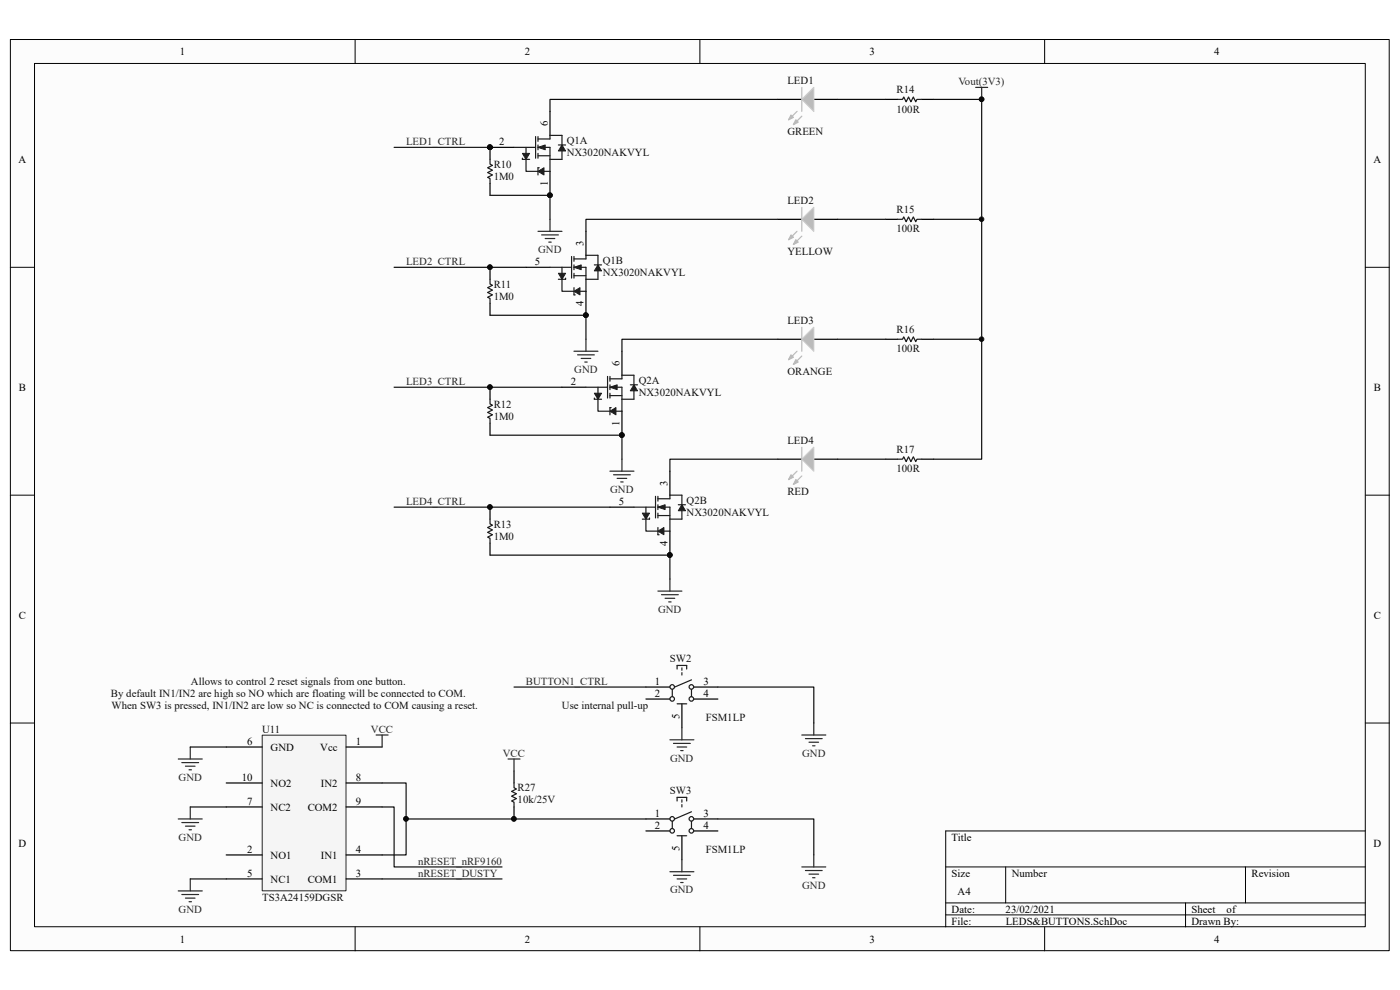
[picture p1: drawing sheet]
<svg xmlns="http://www.w3.org/2000/svg" width="297mm" height="210mm" viewBox="0 0 297 210" stroke-linecap="round" stroke-linejoin="round" font-family="sans-serif">
<path d="M2.2 8.4h292.5v193.3h-292.5z" fill="#fcfcfc"/>
<path d="M2.2 8.4h292.5v193.3h-292.5z" fill="none" stroke="#000" stroke-width=".21"/>
<path d="M7.4 13.5h282.2v183.1h-282.2z" fill="#fcfcfc"/>
<g fill="none" stroke="#000" stroke-width=".21">
<path d="M7.3 13.5h282.3v183.1h-282.3zM75.3 8.4v5.1M148.5 8.4v5.1M221.6 8.4v5.1M2.2 56.7h5.1M289.7 56.7h5.1M2.2 105h5.1M289.7 105h5.1M2.2 153.4h5.1M289.7 153.4h5.1M289.7 176.3h-89.1v20.3M75.3 196.6v5.1"/>
<path d="M148.5 196.6v5.1M200.6 183.9h89.1M200.6 191.5h89.1M200.6 194.1h89.1M213.4 183.9v7.6M221.6 196.6v5.1M251.5 191.5v5.1M264.2 183.9v7.6"/>
</g>
<path d="M165 21.1h5.1M172.6 21.1h5.1" fill="none" stroke="#000" stroke-width=".25"/>
<path d="M170.1 21.1l2.5-2.6v5.1z" fill="#bbb" stroke="#cacaca" stroke-width=".25"/>
<path d="M170.1 18.5v5.1M169.1 23.6l-1.8 1.8M170.1 24.6l-1.8 1.8" fill="none" stroke="#bbb" stroke-width=".25"/>
<g fill="#bbb" stroke="#bbb" stroke-width=".25">
<path d="M167.8 24.4l.5 .5-1 .5z"/>
<path d="M168.8 25.4l.5 .5-1 .5z"/>
</g>
<g fill="none" stroke="#262626" stroke-width=".25">
<path d="M207 18.5h2.5M208.3 18.5v2.6M114.1 49.1h5.1M114.9 49.8h3.6M115.7 50.6h2M116.4 51.4h.5M116.7 46.5v2.6M142.1 156.9h5.1M142.9 157.7h3.5M143.6 158.5h2.1M144.4 159.2h.5M144.7 154.4v2.5"/>
<path d="M170.1 155.9h5.1M170.9 156.7h3.5M171.6 157.5h2.1M172.4 158.2h.5M172.6 153.4v2.5"/>
</g>
<path d="M187.9 21.1h2.6M195.5 21.1h2.6M165 46.5h5.1M172.6 46.5h5.1M137 145.7h5.1M137 148.3h5.1M144.7 149.3v5.1M147.2 145.7h5.1M147.2 148.3h5.1" fill="none" stroke="#000" stroke-width=".25"/>
<g fill="none" stroke="#1c1c1c" stroke-width=".25">
<path d="M190.5 21.1h1l.2-.5 .5 1 .5-1 .6 1 .5-1 .5 1 .2-.5h1M142.6 146.3v1.5M143.6 149.3h2.1M143.6 141.9v-.7h2.1v.7M146.7 144.2l-3.6 1.5M146.7 146.3v1.5"/>
<circle cx="142.6" cy="145.7" r=".48"/>
<circle cx="142.6" cy="148.3" r=".48"/>
<circle cx="146.7" cy="148.3" r=".48"/>
<circle cx="146.7" cy="145.7" r=".48"/>
</g>
<path d="M83.6 31.3h20.4M177.7 21.1h10.2" fill="none" stroke="#0e0e0e" stroke-width=".25"/>
<g fill="#0e0e0e" stroke="#0e0e0e" stroke-width=".21">
<circle cx="208.2" cy="21.1" r=".48"/>
<circle cx="103.9" cy="31.2" r=".48"/>
</g>
<path d="M144.7 143.2v-2" fill="none" stroke="#1c1c1c" stroke-width=".25" stroke-dasharray=".5 .5"/>
<path d="M170.1 46.5l2.5-2.5v5.1z" fill="#bbb" stroke="#cacaca" stroke-width=".25"/>
<path d="M169.1 49.1l-1.8 1.8M170.1 50.1l-1.8 1.8M170.1 44v5.1" fill="none" stroke="#bbb" stroke-width=".25"/>
<g fill="#bbb" stroke="#bbb" stroke-width=".25">
<path d="M167.8 49.8l.5 .5-1 .6z"/>
<path d="M168.8 50.9l.5 .5-1 .5z"/>
</g>
<path d="M121.8 74.5h5.1M122.5 75.3h3.6M123.3 76h2M124.1 76.8h.5M124.3 72v2.5" fill="none" stroke="#262626" stroke-width=".25"/>
<path d="M187.9 46.5h2.6M195.5 46.5h2.6M165 72h5.1M172.6 72h5.1" fill="none" stroke="#000" stroke-width=".25"/>
<path d="M190.5 46.5h1l.2-.5 .5 1 .5-1 .6 1 .5-1 .5 1 .2-.5h1" fill="none" stroke="#1c1c1c" stroke-width=".25"/>
<path d="M83.6 56.7h28M177.7 46.5h10.2M198.1 46.5h10.2" fill="none" stroke="#0e0e0e" stroke-width=".25"/>
<circle cx="208.2" cy="46.5" r=".48" fill="#0e0e0e" stroke="#0e0e0e" stroke-width=".21"/>
<path d="M170.1 72l2.5-2.6v5.1z" fill="#bbb" stroke="#cacaca" stroke-width=".25"/>
<path d="M169.1 74.5l-1.8 1.8M170.1 75.5l-1.8 1.8M170.1 69.4v5.1" fill="none" stroke="#bbb" stroke-width=".25"/>
<g fill="#bbb" stroke="#bbb" stroke-width=".25">
<path d="M167.8 75.3l.5 .5-1 .5z"/>
<path d="M168.8 76.3l.5 .5-1 .5z"/>
</g>
<path d="M129.4 100h5.1M131.9 97.4v2.6M130.2 100.7h3.5M130.9 101.5h2.1M131.7 102.2h.5" fill="none" stroke="#262626" stroke-width=".25"/>
<path d="M187.9 72h2.6M195.5 72h2.6M165 97.4h5.1M172.6 97.4h5.1" fill="none" stroke="#000" stroke-width=".25"/>
<path d="M190.5 72h1l.2-.5 .5 1 .5-1 .6 1 .5-1 .5 1 .2-.5h1" fill="none" stroke="#1c1c1c" stroke-width=".25"/>
<path d="M177.7 72h10.2M198.1 72h10.2M83.6 82.1h35.6" fill="none" stroke="#0e0e0e" stroke-width=".25"/>
<circle cx="208.2" cy="71.9" r=".48" fill="#0e0e0e" stroke="#0e0e0e" stroke-width=".21"/>
<path d="M170.1 97.4l2.5-2.5v5.1z" fill="#bbb" stroke="#cacaca" stroke-width=".25"/>
<path d="M169.1 100l-1.8 1.7M170.1 94.9v5.1M170.1 101l-1.8 1.8" fill="none" stroke="#bbb" stroke-width=".25"/>
<g fill="#bbb" stroke="#bbb" stroke-width=".25">
<path d="M167.8 100.7l.5 .5-1 .5z"/>
<path d="M168.8 101.7l.5 .5-1 .6z"/>
</g>
<g fill="none" stroke="#262626" stroke-width=".25">
<path d="M139.6 125.4h5.1M140.3 126.2h3.6M141.1 126.9h2M141.9 127.7h.5M142.1 122.9v2.5M142.1 184.9h5.1M142.9 185.7h3.5M143.6 186.5h2.1M144.4 187.2h.5M144.7 182.4v2.5M170.1 183.9h5.1M170.9 184.7h3.5"/>
<path d="M171.6 185.4h2.1M172.4 186.2h.5M172.6 181.4v2.5"/>
</g>
<g fill="none" stroke="#000" stroke-width=".25">
<path d="M104 38.9v2.5M109 31.3h-5v2.5M116.7 23.6v5.1M116.7 36.4v5M104 56.7v2.5M111.6 56.7h5.1M124.3 49.1v5.1M104 64.3v2.6M124.3 61.8v5.1M131.9 74.5v5.1M104 82.1v2.6M104 89.8v2.5"/>
<path d="M119.2 82.1h5.1M131.9 87.2v5.1M142.1 100v5M187.9 97.4h2.6M195.5 97.4h2.6M104 107.6v2.5M104 115.2v2.6M129.4 107.6h5.1M142.1 112.7v5.1M137 173.7h5.1M137 176.3h5.1M144.7 177.3v5.1"/>
<path d="M147.2 173.7h5.1M147.2 176.3h5.1"/>
</g>
<g fill="none" stroke="#1c1c1c" stroke-width=".25">
<path d="M104 33.8v1l.5 .3-1 .5 1 .5-1 .5 1 .5-1 .5 .5 .3v1M109 31.3h4.6M110.8 33.6v.2h1.6M111.6 33.8v2.6h2.5M111.6 31.3v1.2M113.6 29v4.6M114.1 29v1M114.1 30.8v1M114.1 32.5v1.1M114.1 31.3h2.6v5.1h-1.3M114.1 29.5h2.6v-.8h2.5v2.1M114.1 33h2.6"/>
<path d="M114.4 35.6h-.3v1.5M118.5 30.8h1.5M119.2 32v1.8h-2.5M104 59.2v1.1l.5 .2-1 .5 1 .5-1 .5 1 .6-1 .5 .5 .2v1M116.7 56.7h4.6M119.2 59.2v2.6h2.6M119.2 56.7v1.3M120 59v.2h-1.5M121.3 54.4v4.6M121.8 54.4v1M121.8 56.2v1M121.8 58v1"/>
<path d="M121.8 56.7h2.5v5.1h-1.3M121.8 54.9h2.5v-.7h2.6v2M121.8 58.5h2.5M126.1 56.2h1.5M126.9 57.5v1.7h-2.6M121.8 61v1.6h.2M128.9 79.9v4.5M129.4 79.9v1M104 84.7v1l.5 .3-1 .5 1 .5-1 .5 1 .5-1 .5 .5 .3v1M124.3 82.1h4.6M126.1 84.4v.3h1.5M126.9 84.7v2.5h2.5"/>
<path d="M126.9 82.1v1.3M129.4 81.6v1.1M129.4 83.4v1M129.4 82.1h2.5v5.1h-1.2M129.4 80.4h2.5v-.8h2.6v2M129.4 83.9h2.5M129.7 86.5h-.3v1.5M133.7 81.6h1.6M134.5 82.9v1.8h-2.6M190.5 97.4h1l.2-.5 .5 1 .5-1 .6 1 .5-1 .5 1 .2-.5h1M104 110.1v1l.5 .3-1 .5 1 .5-1 .5 1 .5-1 .5 .5 .3v1M134.5 107.6h4.6"/>
<path d="M137 110.1v2.6h2.6M137 107.6v1.3M137.8 109.9v.2h-1.5M139.1 105.3v4.6M139.6 105.3v1M139.6 107.1v1M139.6 108.9v1M139.6 111.9v1.5h.2M139.6 107.6h2.5v5.1h-1.3M139.6 105.8h2.5v-.8h2.6v2.1M139.6 109.4h2.5M143.9 107.1h1.5"/>
<path d="M144.7 108.3v1.8h-2.6M142.6 174.2v1.6M143.6 177.3h2.1M143.6 169.9v-.7h2.1v.7M146.7 172.2l-3.6 1.5M146.7 174.2v1.6"/>
<circle cx="142.6" cy="176.3" r=".48"/>
<circle cx="142.6" cy="173.7" r=".48"/>
<circle cx="146.7" cy="176.3" r=".48"/>
<circle cx="146.7" cy="173.7" r=".48"/>
</g>
<g fill="none" stroke="#0e0e0e" stroke-width=".25">
<path d="M165 21.1h-48.3v2.5M198.1 21.1h10.2v76.3h-10.2M104 41.4h12.7v5.1M165 46.5h-40.7v2.6M104 66.9h20.3v5.1M165 72h-33.1v2.5M104 92.3h27.9v5.1M165 97.4h-22.9v2.6M177.7 97.4h10.2M83.6 107.6h45.8M104 117.8h38.1v5.1M109 145.7h28"/>
<path d="M152.3 145.7h20.3v7.7M152.3 173.7h20.3v7.7"/>
</g>
<g fill="#0e0e0e" stroke="#0e0e0e" stroke-width=".21">
<circle cx="208.2" cy="21.1" r=".48"/>
<circle cx="103.9" cy="31.2" r=".48"/>
<circle cx="103.9" cy="56.7" r=".48"/>
<circle cx="103.9" cy="82.1" r=".48"/>
<circle cx="103.9" cy="107.6" r=".48"/>
<circle cx="142.1" cy="117.7" r=".48"/>
<circle cx="116.7" cy="41.4" r=".48"/>
<circle cx="124.3" cy="66.9" r=".48"/>
<circle cx="131.9" cy="92.3" r=".48"/>
</g>
<path d="M144.7 171.2v-2" fill="none" stroke="#1c1c1c" stroke-width=".25" stroke-dasharray=".5 .5"/>
<g fill="#1c1c1c" stroke="#1c1c1c" stroke-width=".21">
<path d="M110.8 32.5h1.6l-.8 1.3z"/>
<path d="M114.1 36.4l1.3-.8v1.5z"/>
<path d="M119.2 30.8l.8 1.2h-1.5z"/>
<path d="M114.1 31.3l1.6-.5v1z"/>
<path d="M118.5 58h1.5l-.8 1.2z"/>
<path d="M121.8 61.8l1.2-.8v1.6z"/>
<path d="M126.9 56.2l.7 1.3h-1.5z"/>
<path d="M121.8 56.7l1.5-.5v1z"/>
<path d="M126.1 83.4h1.5l-.7 1.3z"/>
<path d="M129.4 87.2l1.3-.7v1.5z"/>
<path d="M134.5 81.6l.8 1.3h-1.6z"/>
<path d="M129.4 82.1l1.5-.5v1.1z"/>
<path d="M136.3 108.9h1.5l-.8 1.2z"/>
<path d="M139.6 112.7l1.2-.8v1.5z"/>
<path d="M144.7 107.1l.7 1.2h-1.5z"/>
<path d="M139.6 107.6l1.5-.5v1z"/>
</g>
<path d="M55.7 156h17.7v33h-17.7z" fill="#f5f5f5"/>
<path d="M55.6 156h17.8v33h-17.8z" fill="none" stroke="#262626" stroke-width=".21"/>
<path d="M48 158.5h7.6M73.4 158.5h7.7M48 171.2h7.6M48 166.1h7.6M73.4 171.2h7.7M73.4 166.1h7.7M109 163.6v2.5M109 171.2v2.5M48 181.4h7.6M48 186.5h7.6M73.4 181.4h7.7M73.4 186.5h7.7" fill="none" stroke="#000" stroke-width=".25"/>
<g fill="#0e0e0e" stroke="#0e0e0e" stroke-width=".21">
<circle cx="109" cy="173.7" r=".48"/>
<circle cx="86.1" cy="173.7" r=".48"/>
</g>
<path d="M109 166.1v1l.6 .3-1.1 .5 1.1 .5-1.1 .5 1.1 .5-1.1 .5 .5 .3v1" fill="none" stroke="#1c1c1c" stroke-width=".25"/>
<g fill="none" stroke="#262626" stroke-width=".25">
<path d="M40.4 158.5v2.5M79.8 155.9h2.5M81.1 155.9v2.6M37.8 161h5.1M37.8 173.7h5.1M38.6 161.8h3.5M38.6 174.5h3.5M39.3 162.5h2.1M39.3 175.3h2.1M40.1 163.3h.5M40.1 176h.5M40.4 171.2v2.5"/>
<path d="M107.8 161h2.5M109 161v2.6M37.8 189h5.1M38.6 189.8h3.5M39.3 190.5h2.1M40.1 191.3h.5M40.4 186.5v2.5"/>
</g>
<path d="M40.4 158.5h7.6M40.4 171.2h7.6M81.1 166.1h5.1v7.6M81.1 171.2h2.5v12.7h22.9M137 173.7h-50.8v7.7h-5.1M40.4 186.5h7.6M81.1 186.5h25.4" fill="none" stroke="#0e0e0e" stroke-width=".25"/>
<g font-size="2.3">
<text x="38.2" y="11.7">1</text>
<text x="111.3" y="11.7">2</text>
<text x="184.5" y="11.7">3</text>
<text x="257.6" y="11.7">4</text>
<text x="116.2" y="26.7" transform="rotate(-90 116.2 26.7)">6</text>
<text x="3.9" y="34.6">A</text>
<text x="105.9" y="30.8">2</text>
<text x="291.4" y="34.6">A</text>
<text x="116.2" y="39.5" transform="rotate(-90 116.2 39.5)">1</text>
<text x="123.8" y="52.1" transform="rotate(-90 123.8 52.1)">3</text>
<text x="113.5" y="56.2">5</text>
<text x="123.8" y="65" transform="rotate(-90 123.8 65)">4</text>
<text x="131.4" y="77.6" transform="rotate(-90 131.4 77.6)">6</text>
<text x="4" y="82.9">B</text>
<text x="121.1" y="81.7">2</text>
<text x="291.5" y="82.9">B</text>
<text x="131.4" y="90.4" transform="rotate(-90 131.4 90.4)">1</text>
<text x="131.3" y="107.1">5</text>
<text x="141.6" y="103" transform="rotate(-90 141.6 103)">3</text>
<text x="141.6" y="115.9" transform="rotate(-90 141.6 115.9)">4</text>
<text x="4" y="131.3">C</text>
<text x="291.5" y="131.3">C</text>
<text x="138.9" y="145.2">1</text>
<text x="138.9" y="147.8">2</text>
<text x="149.2" y="147.8">4</text>
<text x="149.2" y="145.2">3</text>
<text x="144.2" y="152.5" transform="rotate(-90 144.2 152.5)">5</text>
<text x="52.5" y="158">6</text>
<text x="57.4" y="159.3">GND</text>
<text x="67.9" y="159.3">Vcc</text>
<text x="75.5" y="158">1</text>
<text x="51.3" y="165.6">10</text>
<text x="57.4" y="166.9">NO2</text>
<text x="68.1" y="166.9">IN2</text>
<text x="75.5" y="165.6">8</text>
<text x="52.5" y="170.7">7</text>
<text x="57.4" y="172">NC2</text>
<text x="65.3" y="172">COM2</text>
<text x="75.5" y="170.7">9</text>
<text x="138.9" y="173.2">1</text>
<text x="149.2" y="173.2">3</text>
<text x="3.9" y="179.6">D</text>
<text x="138.9" y="175.8">2</text>
<text x="149.2" y="175.8">4</text>
<text x="201.9" y="178.3">Title</text>
<text x="291.4" y="179.6">D</text>
<text x="52.5" y="180.8">2</text>
<text x="52.5" y="186">5</text>
<text x="57.4" y="182.2">NO1</text>
<text x="68.1" y="182.2">IN1</text>
<text x="75.5" y="186">3</text>
<text x="75.5" y="180.8">4</text>
<text x="144.2" y="180.5" transform="rotate(-90 144.2 180.5)">5</text>
<text x="201.9" y="186">Size</text>
<text x="214.6" y="186">Number</text>
<text x="265.5" y="186">Revision</text>
<text x="57.4" y="187.2">NC1</text>
<text x="65.3" y="187.2">COM1</text>
<text x="203.2" y="189.8">A4</text>
<text x="201.9" y="193.6">Date:</text>
<text x="201.9" y="196.1">File:</text>
<text x="213.3" y="193.6">23/02/2021</text>
<text x="213.4" y="196.1">LEDS&amp;BUTTONS.SchDoc</text>
<text x="252.8" y="193.6">Sheet</text>
<text x="252.8" y="196.1">Drawn By:</text>
<text x="260.2" y="193.6">of</text>
<text x="38.2" y="199.9">1</text>
<text x="111.3" y="199.9">2</text>
<text x="184.5" y="199.9">3</text>
<text x="257.6" y="199.9">4</text>
</g>
<g font-size="2.3" fill="#0e0e0e">
<text x="167" y="17.8">LED1</text>
<text x="190.2" y="19.8">R14</text>
<text x="190.2" y="23.9">100R</text>
<text x="167" y="28.7">GREEN</text>
<text x="104.7" y="35.6">R10</text>
<text x="120.2" y="30.5">Q1A</text>
<text x="120.2" y="33.1">NX3020NAKVYL</text>
<text x="104.7" y="38.1">1M0</text>
<text x="167" y="43.2">LED2</text>
<text x="190.2" y="45.3">R15</text>
<text x="190.2" y="49.3">100R</text>
<text x="127.9" y="56">Q1B</text>
<text x="127.9" y="58.5">NX3020NAKVYL</text>
<text x="167" y="54.2">YELLOW</text>
<text x="104.7" y="61">R11</text>
<text x="104.7" y="63.6">1M0</text>
<text x="167" y="68.7">LED3</text>
<text x="190.2" y="70.7">R16</text>
<text x="190.2" y="74.8">100R</text>
<text x="135.5" y="81.4">Q2A</text>
<text x="135.5" y="83.9">NX3020NAKVYL</text>
<text x="167" y="79.6">ORANGE</text>
<text x="104.7" y="86.5">R12</text>
<text x="104.7" y="89">1M0</text>
<text x="167" y="94.1">LED4</text>
<text x="190.2" y="96.1">R17</text>
<text x="190.2" y="100.2">100R</text>
<text x="145.7" y="106.8">Q2B</text>
<text x="167" y="105.1">RED</text>
<text x="104.7" y="111.9">R13</text>
<text x="145.7" y="109.4">NX3020NAKVYL</text>
<text x="104.7" y="114.5">1M0</text>
<text x="142.1" y="140.4">SW2</text>
<text x="23.5" y="147.8">By default IN1/IN2 are high so NO which are floating will be connected to COM.</text>
<text x="40.5" y="145.2">Allows to control 2 reset signals from one button.</text>
<text x="23.7" y="150.3">When SW3 is pressed, IN1/IN2 are low so NC is connected to COM causing a reset.</text>
<text x="55.6" y="155.4">U11</text>
<text x="119.2" y="150.3">Use internal pull-up</text>
<text x="149.7" y="152.9">FSM1LP</text>
<text x="109.8" y="167.9">R27</text>
<text x="109.8" y="170.4">10k/25V</text>
<text x="142.1" y="168.4">SW3</text>
<text x="149.7" y="180.8">FSM1LP</text>
<text x="55.6" y="191.1">TS3A24159DGSR</text>
</g>
<g font-size="2.3" fill="#262626">
<text x="203.4" y="18">Vout(3V3)</text>
<text x="86.1" y="30.8">LED1_CTRL</text>
<text x="114.2" y="53.7">GND</text>
<text x="86.1" y="56.2">LED2_CTRL</text>
<text x="86.1" y="81.7">LED3_CTRL</text>
<text x="121.8" y="79.1">GND</text>
<text x="86.1" y="107.1">LED4_CTRL</text>
<text x="129.5" y="104.6">GND</text>
<text x="139.6" y="130">GND</text>
<text x="111.6" y="145.2">BUTTON1_CTRL</text>
<text x="78.7" y="155.4">VCC</text>
<text x="106.7" y="160.5">VCC</text>
<text x="142.2" y="161.5">GND</text>
<text x="170.2" y="160.5">GND</text>
<text x="37.9" y="165.6">GND</text>
<text x="37.9" y="178.3">GND</text>
<text x="88.7" y="183.4">nRESET_nRF9160</text>
<text x="88.7" y="186">nRESET_DUSTY</text>
<text x="142.2" y="189.5">GND</text>
<text x="170.2" y="188.5">GND</text>
<text x="37.9" y="193.6">GND</text>
</g>
</svg>
